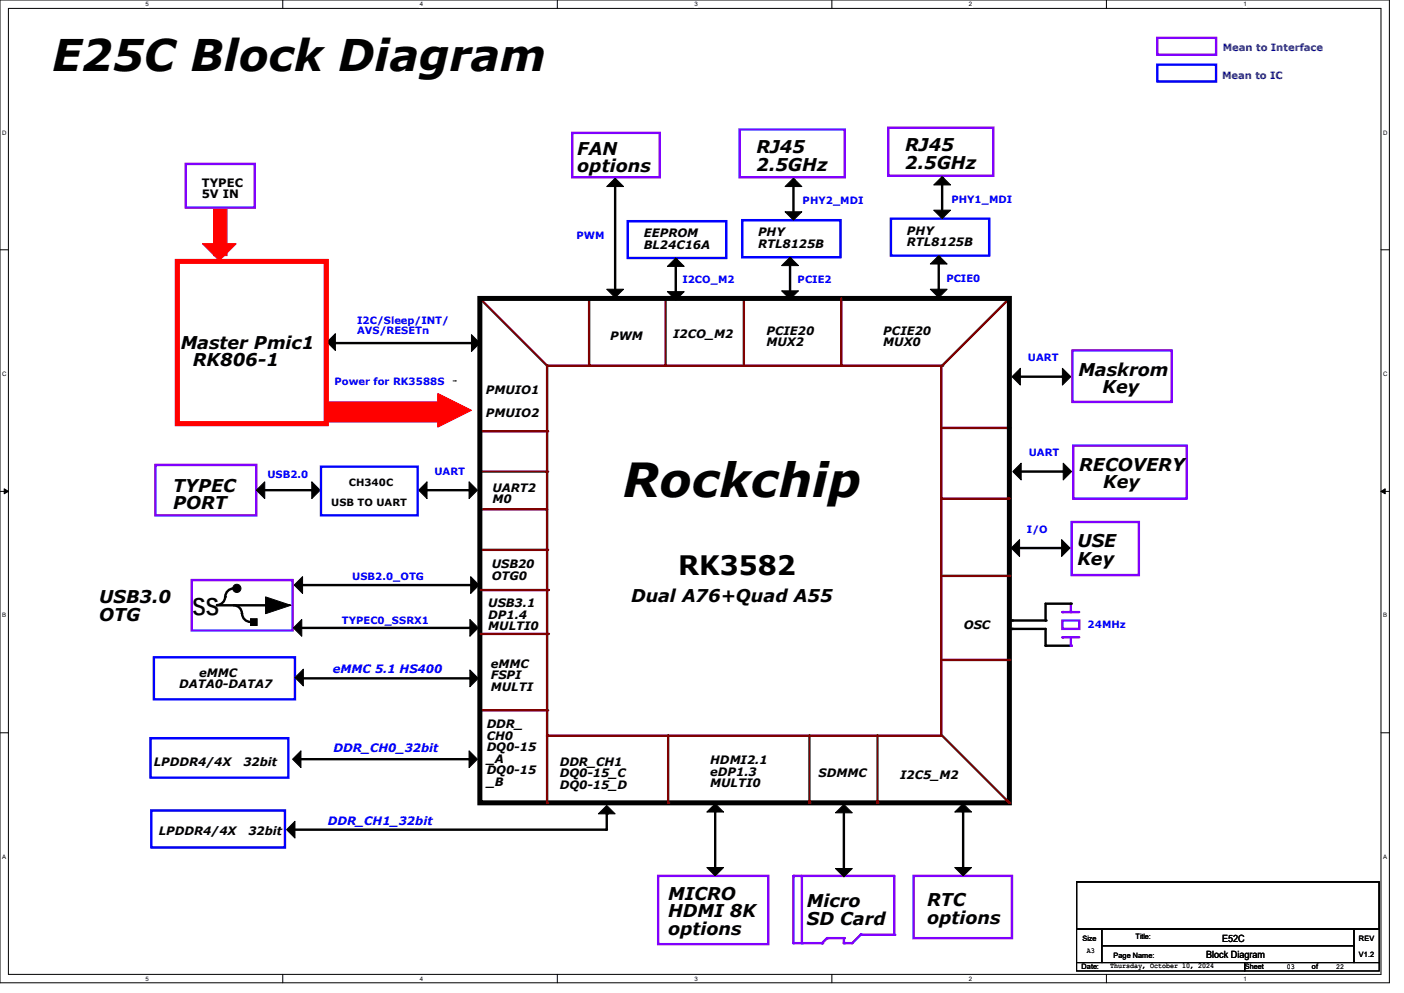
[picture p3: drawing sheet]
<svg xmlns="http://www.w3.org/2000/svg" width="297mm" height="210mm" viewBox="0 0 297 210" stroke-linecap="round" stroke-linejoin="round" font-family="sans-serif">
<path d="M0 0h293.9v207.9h-293.9zM1.8 1.8h290.3v204.3h-290.3z" fill="none" stroke="#000" stroke-width=".21"/>
<g fill="#fff">
<path d="M30.8 .2h.7v1.4h-.7z"/>
<path d="M30.8 206.2h.7v1.4h-.7z"/>
</g>
<path d="M59.8 0v1.8M59.8 206.1v1.8" fill="none" stroke="#000" stroke-width=".21"/>
<g fill="#fff">
<path d="M88.8 .2h.7v1.4h-.7z"/>
<path d="M88.8 206.2h.7v1.4h-.7z"/>
</g>
<path d="M117.9 0v1.8M117.9 206.1v1.8" fill="none" stroke="#000" stroke-width=".21"/>
<g fill="#fff">
<path d="M146.9 .2h.7v1.4h-.7z"/>
<path d="M146.9 206.2h.7v1.4h-.7z"/>
</g>
<path d="M176 0v1.8M176 206.1v1.8" fill="none" stroke="#000" stroke-width=".21"/>
<g fill="#fff">
<path d="M205 .2h.7v1.4h-.7z"/>
<path d="M205 206.2h.7v1.4h-.7z"/>
</g>
<path d="M234.1 0v1.8M234.1 206.1v1.8" fill="none" stroke="#000" stroke-width=".21"/>
<g fill="#fff">
<path d="M263.1 .2h.6v1.4h-.6z"/>
<path d="M263.1 206.2h.6v1.4h-.6z"/>
<path d="M.5 27.3h.9v1.4h-.9z"/>
<path d="M292.6 27.3h.9v1.4h-.9z"/>
<path d="M.5 78.4h.9v1.4h-.9z"/>
<path d="M292.6 78.4h.9v1.4h-.9z"/>
</g>
<path d="M0 52.8h1.8M292.1 52.8h1.8" fill="none" stroke="#000" stroke-width=".21"/>
<g fill="#fff">
<path d="M.5 129.5h.8v1.4h-.8z"/>
<path d="M292.6 129.5h.8v1.4h-.8z"/>
</g>
<path d="M0 103.9h1.8M292.1 103.9h1.8" fill="none" stroke="#000" stroke-width=".21"/>
<path d="M.9 103.4l.9 .5-.9 .5zM292.1 103.9l.9-.5v1z" fill="#000" stroke="#000" stroke-width=".21"/>
<g fill="#fff">
<path d="M.5 180.5h.8v1.4h-.8z"/>
<path d="M292.6 180.5h.8v1.4h-.8z"/>
</g>
<path d="M0 155h1.8M292.1 155h1.8" fill="none" stroke="#000" stroke-width=".21"/>
<path d="M71 70.6v3.5l-1.8-1.8z" fill-rule="evenodd" fill="#000" stroke="#000" stroke-width=".21"/>
<path d="M199.3 90.5h14.2" fill="none" stroke="#7f0000" stroke-width=".51"/>
<circle cx="213.5" cy="90.5" r=".25" fill="#7f0000"/>
<path d="M124.6 63.1v14.2" fill="none" stroke="#7f0000" stroke-width=".51"/>
<circle cx="124.6" cy="77.3" r=".25" fill="#7f0000"/>
<path d="M95.8 80.6h.6M96.4 80.6h.1" fill="none" stroke="#000" stroke-width=".21"/>
<path d="M101.5 63.1l14.2 14.2" fill="none" stroke="#7f0000" stroke-width=".51"/>
<circle cx="115.7" cy="77.3" r=".25" fill="#7f0000"/>
<path d="M101.5 116.3h14.2" fill="none" stroke="#7f0000" stroke-width=".51"/>
<circle cx="115.7" cy="116.3" r=".25" fill="#7f0000"/>
<path d="M101.5 91.2h14.2" fill="none" stroke="#7f0000" stroke-width=".51"/>
<circle cx="115.7" cy="91.2" r=".25" fill="#7f0000"/>
<path d="M101.5 99.7h14.2" fill="none" stroke="#7f0000" stroke-width=".51"/>
<circle cx="115.7" cy="99.7" r=".25" fill="#7f0000"/>
<path d="M101.3 107.7h14.3" fill="none" stroke="#7f0000" stroke-width=".51"/>
<circle cx="115.6" cy="107.7" r=".25" fill="#7f0000"/>
<path d="M157.4 63.1v14.2" fill="none" stroke="#7f0000" stroke-width=".51"/>
<circle cx="157.4" cy="77.3" r=".25" fill="#7f0000"/>
<path d="M101.5 150.2h14.2" fill="none" stroke="#7f0000" stroke-width=".51"/>
<circle cx="115.7" cy="150.2" r=".25" fill="#7f0000"/>
<path d="M213.5 63.1l-14.2 14.2" fill="none" stroke="#7f0000" stroke-width=".51"/>
<circle cx="199.3" cy="77.3" r=".25" fill="#7f0000"/>
<path d="M140.8 63.1v14.2" fill="none" stroke="#7f0000" stroke-width=".51"/>
<circle cx="140.8" cy="77.3" r=".25" fill="#7f0000"/>
<path d="M101.5 63.1h112v106.7h-112z" fill="none" stroke="#000" stroke-width="1.1"/>
<path d="M115.7 77.3h83.4v78.3h-83.4z" fill="none" stroke="#7f0000" stroke-width=".51"/>
<path d="M214.1 133h7.1v3.6h5.3" fill="none" stroke="#000" stroke-width=".51"/>
<g fill="#000">
<circle cx="214.1" cy="133" r=".25"/>
<circle cx="221.2" cy="136.6" r=".25"/>
<circle cx="226.5" cy="136.6" r=".25"/>
</g>
<path d="M224.7 131.2h3.6v1.8h-3.6zM224.7 129.5h3.6" fill="none" stroke="#7f00ff" stroke-width=".51"/>
<circle cx="224.7" cy="129.5" r=".25" fill="#7f00ff"/>
<path d="M226.5 127.7v1.8" fill="none" stroke="#7f00ff" stroke-width=".51"/>
<circle cx="226.5" cy="129.5" r=".25" fill="#7f00ff"/>
<path d="M224.7 134.8h3.6" fill="none" stroke="#7f00ff" stroke-width=".51"/>
<circle cx="224.7" cy="134.8" r=".25" fill="#7f00ff"/>
<path d="M226.5 134.8v1.8" fill="none" stroke="#7f00ff" stroke-width=".51"/>
<circle cx="226.5" cy="136.6" r=".25" fill="#7f00ff"/>
<path d="M226.5 127.7h-5.3v3.5h-7.1" fill="none" stroke="#000" stroke-width=".51"/>
<g fill="#000">
<circle cx="214.1" cy="131.2" r=".25"/>
<circle cx="221.2" cy="131.2" r=".25"/>
<circle cx="226.5" cy="127.7" r=".25"/>
</g>
<path d="M199.3 155.6l14.2 14.2" fill="none" stroke="#7f0000" stroke-width=".51"/>
<circle cx="213.5" cy="169.8" r=".25" fill="#7f0000"/>
<path d="M199.1 105.5h14.3" fill="none" stroke="#7f0000" stroke-width=".51"/>
<circle cx="213.4" cy="105.5" r=".25" fill="#7f0000"/>
<path d="M199.3 139.6h14.2" fill="none" stroke="#7f0000" stroke-width=".51"/>
<circle cx="213.5" cy="139.6" r=".25" fill="#7f0000"/>
<path d="M185.6 155.6v14.2" fill="none" stroke="#7f0000" stroke-width=".51"/>
<circle cx="185.6" cy="169.8" r=".25" fill="#7f0000"/>
<path d="M32.6 139h29.8v8.9h-29.8zM31.8 156.1h29.2v8.4h-29.2z" fill="none" stroke="#00f" stroke-width=".51"/>
<path d="M199.3 121.8h14.2" fill="none" stroke="#7f0000" stroke-width=".51"/>
<circle cx="213.5" cy="121.8" r=".25" fill="#7f0000"/>
<path d="M37.5 55.3h31.5v34.3h-31.5z" fill="none" stroke="#f00" stroke-width="1.1"/>
<g fill="#f00" stroke="#f00" stroke-width=".21">
<path d="M69.2 85h23.6v4.2h-23.6z" fill-rule="evenodd"/>
<path d="M92.6 83.2l7.1 3.6-7.1 3.5z" fill-rule="evenodd"/>
</g>
<path d="M182.1 197.7h7.1" fill="none" stroke="#7f00ff" stroke-width=".51"/>
<circle cx="182.1" cy="197.7" r=".25" fill="#7f00ff"/>
<path d="M182.1 197.7l-1.8 1.8" fill="none" stroke="#7f00ff" stroke-width=".51"/>
<circle cx="182.1" cy="197.7" r=".25" fill="#7f00ff"/>
<path d="M178.5 199.5h1.8" fill="none" stroke="#7f00ff" stroke-width=".51"/>
<circle cx="178.5" cy="199.5" r=".25" fill="#7f00ff"/>
<path d="M178.5 198.4v1.1" fill="none" stroke="#7f00ff" stroke-width=".51"/>
<circle cx="178.5" cy="198.4" r=".25" fill="#7f00ff"/>
<path d="M175 198.4h3.5" fill="none" stroke="#7f00ff" stroke-width=".51"/>
<circle cx="175" cy="198.4" r=".25" fill="#7f00ff"/>
<path d="M175 198.4l-1.1 1.1" fill="none" stroke="#7f00ff" stroke-width=".51"/>
<circle cx="173.9" cy="199.5" r=".25" fill="#7f00ff"/>
<path d="M167.9 199.5h6" fill="none" stroke="#7f00ff" stroke-width=".51"/>
<circle cx="173.9" cy="199.5" r=".25" fill="#7f00ff"/>
<path d="M167.9 185.3h21.3" fill="none" stroke="#7f00ff" stroke-width=".51"/>
<circle cx="167.9" cy="185.3" r=".25" fill="#7f00ff"/>
<path d="M169.6 185.3v14.2" fill="none" stroke="#7f00ff" stroke-width=".51"/>
<circle cx="169.6" cy="199.5" r=".25" fill="#7f00ff"/>
<path d="M189.2 185.3v12.4" fill="none" stroke="#7f00ff" stroke-width=".51"/>
<circle cx="189.2" cy="197.7" r=".25" fill="#7f00ff"/>
<path d="M167.9 185.3v14.2" fill="none" stroke="#7f00ff" stroke-width=".51"/>
<circle cx="167.9" cy="199.5" r=".25" fill="#7f00ff"/>
<path d="M178.5 170.9v14" fill="none" stroke="#000" stroke-width=".51"/>
<circle cx="178.5" cy="170.9" r=".25" fill="#000"/>
<path d="M178.5 170.1l1.8 1.8h-3.6z" fill-rule="evenodd" fill="#000" stroke="#000" stroke-width=".21"/>
<g fill="#f00" stroke="#f00" stroke-width=".21">
<path d="M45.2 43.9h2.8v10.2h-2.8z" fill-rule="evenodd"/>
<path d="M42.8 51.6h7.2l-3.6 3.5z" fill-rule="evenodd"/>
</g>
<path d="M171.2 155.6v14.2" fill="none" stroke="#7f0000" stroke-width=".51"/>
<circle cx="171.2" cy="169.8" r=".25" fill="#7f0000"/>
<path d="M244.8 8h12.5v3.6h-12.5z" fill="none" stroke="#7f00ff" stroke-width=".51"/>
<path d="M244.8 13.7h12.5v3.5h-12.5z" fill="none" stroke="#00f" stroke-width=".51"/>
<path d="M141.4 155.6v14.2" fill="none" stroke="#7f0000" stroke-width=".51"/>
<circle cx="141.4" cy="169.8" r=".25" fill="#7f0000"/>
<path d="M32 171.4h28.3v7.8h-28.3z" fill="none" stroke="#00f" stroke-width=".51"/>
<path d="M178 63.1v14.2" fill="none" stroke="#7f0000" stroke-width=".51"/>
<circle cx="178" cy="77.3" r=".25" fill="#7f0000"/>
<path d="M101.7 124.8h14.2" fill="none" stroke="#7f0000" stroke-width=".51"/>
<circle cx="115.9" cy="124.8" r=".25" fill="#7f0000"/>
<path d="M198.6 54.4v6.8M55.7 103.7h10.3M88.9 103.7h10.3M45.9 128h11.9M49.4 128a1.76 1.76 0 0 1 1.8 1.8M49.4 124.5h.1a1.76 1.76 0 0 0-1.8 1.7h-.1a1.76 1.76 0 0 1-1.7 1.8M51.2 129.8a1.76 1.76 0 0 0 1.8 1.7M63.8 132.8h35.6M64 123.7h35.6" fill="none" stroke="#000" stroke-width=".51"/>
<g fill="#000">
<circle cx="198.6" cy="54.4" r=".25"/>
<circle cx="66" cy="103.7" r=".25"/>
<circle cx="99.2" cy="103.7" r=".25"/>
<circle cx="57.8" cy="128" r=".25"/>
<circle cx="99.4" cy="132.8" r=".25"/>
<circle cx="99.6" cy="123.7" r=".25"/>
</g>
<g fill="#000" stroke="#000" stroke-width=".21">
<path d="M196.8 55.8l1.8-1.7 1.8 1.7z" fill-rule="evenodd"/>
<path d="M196.8 61.2h3.6l-1.8 1.7z" fill-rule="evenodd"/>
<path d="M56 101.9v3.6l-1.8-1.8z" fill-rule="evenodd"/>
<path d="M66 101.9l1.7 1.8-1.7 1.8z" fill-rule="evenodd"/>
<path d="M88.6 103.7l1.7-1.8v3.6z" fill-rule="evenodd"/>
<path d="M99.2 101.9l1.8 1.8-1.8 1.8z" fill-rule="evenodd"/>
<path d="M53 130.9h1.4v1.4h-1.4z" fill-rule="evenodd"/>
<path d="M56.2 126.2l5.3 1.8h-1.8h1.8l-5.3 1.8z" fill-rule="evenodd"/>
<path d="M62.1 132.8l1.7-1.8v3.6z" fill-rule="evenodd"/>
<path d="M62.2 123.7l1.8-1.7v3.5z" fill-rule="evenodd"/>
<path d="M99.4 131l1.8 1.8-1.8 1.8z" fill-rule="evenodd"/>
<path d="M99.6 122l1.7 1.7-1.7 1.8z" fill-rule="evenodd"/>
<path d="M99.4 141.7l1.8 1.8-1.8 1.7z" fill-rule="evenodd"/>
<path d="M128.4 170.3l1.7 1.8h-3.5z" fill-rule="evenodd"/>
<path d="M176.7 183.7h3.6l-1.8 1.8z" fill-rule="evenodd"/>
<circle cx="50.1" cy="124.4" r=".87"/>
</g>
<path d="M39.3 34.7h14.6v9.2h-14.6zM187.9 27h22.2v10.2h-22.2zM32.9 98.3h21.3v10.7h-21.3zM40.6 122.7h21.3v10.7h-21.3z" fill="none" stroke="#7f00ff" stroke-width=".51"/>
<path d="M188.5 46.2h20.8v7.9h-20.8z" fill="none" stroke="#00f" stroke-width=".51"/>
<path d="M115.7 155.6v14.2" fill="none" stroke="#7f0000" stroke-width=".51"/>
<circle cx="115.7" cy="169.8" r=".25" fill="#7f0000"/>
<path d="M62.4 175.5h65.8M63.7 160.6h35.5M128.4 172.1v3.4" fill="none" stroke="#000" stroke-width=".51"/>
<g fill="#000">
<circle cx="99.2" cy="160.6" r=".25"/>
<circle cx="128.2" cy="175.5" r=".25"/>
<circle cx="128.4" cy="172.1" r=".25"/>
</g>
<g fill="#000" stroke="#000" stroke-width=".21">
<path d="M62.4 173.7v3.5l-1.8-1.7z" fill-rule="evenodd"/>
<path d="M61.9 160.6l1.8-1.8v3.5z" fill-rule="evenodd"/>
<path d="M99.2 158.8l1.8 1.8-1.8 1.7z" fill-rule="evenodd"/>
</g>
<path d="M101.7 134.1h14.2" fill="none" stroke="#7f0000" stroke-width=".51"/>
<circle cx="115.9" cy="134.1" r=".25" fill="#7f0000"/>
<path d="M130.1 38.4v24.4M167.9 38.1v6.7M199.3 37.7v6.7M143 54.9v6.8M167.1 54.8v6.7M70.8 72.6h28.9M214.4 79.7h10.3M214.6 99.7h10.3M214.2 115.9h10.4M63.8 143.5h35.6M151.3 170.7v14M203.8 170.7v14" fill="none" stroke="#000" stroke-width=".51"/>
<g fill="#000">
<circle cx="130.1" cy="38.4" r=".25"/>
<circle cx="167.9" cy="38.1" r=".25"/>
<circle cx="199.3" cy="37.7" r=".25"/>
<circle cx="143" cy="54.9" r=".25"/>
<circle cx="167.1" cy="54.8" r=".25"/>
<circle cx="99.7" cy="72.6" r=".25"/>
<circle cx="224.7" cy="79.7" r=".25"/>
<circle cx="224.9" cy="99.7" r=".25"/>
<circle cx="224.6" cy="115.9" r=".25"/>
<circle cx="99.4" cy="143.5" r=".25"/>
<circle cx="151.3" cy="170.7" r=".25"/>
<circle cx="203.8" cy="170.7" r=".25"/>
</g>
<g fill="#000" stroke="#000" stroke-width=".21">
<path d="M130.1 37.7l1.8 1.8h-3.5z" fill-rule="evenodd"/>
<path d="M167.9 37.7l1.7 1.8h-3.5z" fill-rule="evenodd"/>
<path d="M199.3 37.3l1.8 1.8h-3.6z" fill-rule="evenodd"/>
<path d="M143 54.6l1.7 1.7h-3.5z" fill-rule="evenodd"/>
<path d="M167.1 54.4l1.8 1.8h-3.5z" fill-rule="evenodd"/>
<path d="M166.1 44.8h3.5l-1.7 1.8z" fill-rule="evenodd"/>
<path d="M197.5 44.4h3.6l-1.8 1.8z" fill-rule="evenodd"/>
<path d="M99.7 70.8l1.8 1.8-1.8 1.7z" fill-rule="evenodd"/>
<path d="M128.4 61.2h3.5l-1.8 1.7z" fill-rule="evenodd"/>
<path d="M141.2 61.7h3.5l-1.7 1.8z" fill-rule="evenodd"/>
<path d="M165.4 61.5h3.5l-1.8 1.8z" fill-rule="evenodd"/>
<path d="M214.1 79.7l1.8-1.8v3.5z" fill-rule="evenodd"/>
<path d="M224.7 77.9l1.8 1.8-1.8 1.7z" fill-rule="evenodd"/>
<path d="M214.2 99.7l1.8-1.7v3.5z" fill-rule="evenodd"/>
<path d="M224.9 98l1.8 1.7-1.8 1.8z" fill-rule="evenodd"/>
<path d="M213.9 115.9l1.8-1.8v3.6z" fill-rule="evenodd"/>
<path d="M224.6 114.1l1.8 1.8-1.8 1.8z" fill-rule="evenodd"/>
<path d="M64.2 141.5v3.6l-1.8-1.8z" fill-rule="evenodd"/>
<path d="M149.5 171.7l1.8-1.7 1.8 1.7z" fill-rule="evenodd"/>
<path d="M203.8 170l1.7 1.7h-3.5z" fill-rule="evenodd"/>
<path d="M149.5 183.5h3.6l-1.8 1.8z" fill-rule="evenodd"/>
<path d="M202 183.5h3.5l-1.7 1.8z" fill-rule="evenodd"/>
</g>
<path d="M121.1 28.1h18.5v9.4h-18.5zM156.5 27.4h22.2v10.1h-22.2zM226.9 74.1h21v10.9h-21zM227 94.2h24v11.3h-24zM226.7 110.4h14.2v11.2h-14.2zM139.2 185.3h23.3v14.4h-23.3zM193.3 185.3h20.8v13.1h-20.8z" fill="none" stroke="#7f00ff" stroke-width=".51"/>
<path d="M132.8 46.8h20.8v7.8h-20.8zM157 46.6h20.8v7.8h-20.8zM67.9 98.7h20.4v10.3h-20.4z" fill="none" stroke="#00f" stroke-width=".51"/>
<path d="M227.8 186.5h64v10h-64zM227.8 196.5h5.3v7.1h-5.3zM233.1 196.5h53.3v3.5h-53.3zM286.4 196.5h5.4v7.1h-5.4zM227.8 203.6h35.5v1.8h-35.5zM233.1 200h53.3v3.6h-53.3zM263.3 203.6h28.5v1.8h-28.5z" fill="none" stroke="#000" stroke-width=".21"/>
<text font-size="9.9" x="131.7" y="105.1">Rockchip</text>
<text font-size="9.2" x="11" y="14.9">E25C Block Diagram</text>
<text font-size="5.7" x="143.5" y="121.6">RK3582</text>
<text font-size="5.1" x="40.7" y="129.8">SS</text>
<g font-size="3.7">
<text x="122.1" y="32.7">FAN</text>
<text x="160" y="32.3">RJ45</text>
<text x="191.5" y="32">RJ45</text>
<text x="191.5" y="35.7">2.5GHz</text>
<text x="122.1" y="36.4">options</text>
<text x="160" y="36.1">2.5GHz</text>
<text x="38.2" y="73.8">Master Pmic1</text>
<text x="40.8" y="77.5">RK806-1</text>
<text x="228.1" y="79.5">Maskrom</text>
<text x="233.2" y="83.2">Key</text>
<text x="228.3" y="99.6">RECOVERY</text>
<text x="36.6" y="104">TYPEC</text>
<text x="36.6" y="107.7">PORT</text>
<text x="233.4" y="103.3">Key</text>
<text x="227.9" y="115.7">USE</text>
<text x="227.9" y="119.5">Key</text>
<text x="21" y="127.6">USB3.0</text>
<text x="21" y="131.4">OTG</text>
<text x="133.5" y="127.3">Dual A76+Quad A55</text>
<text x="141.4" y="190.2">MICRO</text>
<text x="170.7" y="191.9">Micro</text>
<text x="196.1" y="191.6">RTC</text>
<text x="141.4" y="194">HDMI 8K</text>
<text x="141.4" y="197.7">options</text>
<text x="170.7" y="195.6">SD Card</text>
<text x="196.1" y="195.4">options</text>
</g>
<g font-size="2.5">
<text x="42.7" y="39.5">TYPEC</text>
<text x="42.7" y="42">5V IN</text>
<text x="136.2" y="50.2">EEPROM</text>
<text x="136.2" y="52.6">BL24C16A</text>
<text x="160.4" y="50">PHY</text>
<text x="160.4" y="52.4">RTL8125B</text>
<text x="191.9" y="49.6">PHY</text>
<text x="191.9" y="52.1">RTL8125B</text>
<text x="129.1" y="71.8">PWM</text>
<text x="142.4" y="71.5">I2CO_M2</text>
<text x="162.1" y="70.8">PCIE20</text>
<text x="186.9" y="70.8">PCIE20</text>
<text x="162.1" y="73.2">MUX2</text>
<text x="186.9" y="73.2">MUX0</text>
<text x="102.8" y="83.2">PMUIO1</text>
<text x="102.8" y="88.1">PMUIO2</text>
<text x="104.2" y="104">UART2</text>
<text x="104.2" y="106.5">M0</text>
<text x="104" y="120.2">USB20</text>
<text x="104" y="122.6">OTG0</text>
<text x="103.3" y="128.4">USB3.1</text>
<text x="103.3" y="130.9">DP1.4</text>
<text x="103.3" y="133.3">MULTI0</text>
<text x="203.9" y="133">OSC</text>
<text x="42.1" y="143.1">eMMC</text>
<text x="103.8" y="141.2">eMMC</text>
<text x="103.8" y="143.6">FSPI</text>
<text x="37.9" y="145.6">DATA0-DATA7</text>
<text x="103.8" y="146.1">MULTI</text>
<text x="103" y="154">DDR_</text>
<text x="32.6" y="162">LPDDR4/4X</text>
<text x="51.5" y="162">32bit</text>
<text x="103" y="156.4">CH0</text>
<text x="103" y="158.9">DQ0-15</text>
<text x="103" y="161.3">_A</text>
<text x="118.4" y="162">DDR_CH1</text>
<text x="150.2" y="161.6">HDMI2.1</text>
<text x="103" y="163.8">DQ0-15</text>
<text x="103" y="166.2">_B</text>
<text x="118.4" y="164.4">DQ0-15_C</text>
<text x="118.4" y="166.9">DQ0-15_D</text>
<text x="150.2" y="164.1">eDP1.3</text>
<text x="150.2" y="166.5">MULTI0</text>
<text x="173.2" y="164.3">SDMMC</text>
<text x="190.4" y="164.8">I2C5_M2</text>
<text x="33.6" y="176.6">LPDDR4/4X</text>
<text x="52.5" y="176.6">32bit</text>
</g>
<g font-size="2.5" fill="#00f">
<text x="70.4" y="142.4">eMMC 5.1 HS400</text>
<text x="70.6" y="159">DDR_CH0_32bit</text>
<text x="69.3" y="174.4">DDR_CH1_32bit</text>
</g>
<g font-size="2.1" fill="#003f7f">
<text x="258.7" y="10.8">Mean to Interface</text>
<text x="258.5" y="16.7">Mean to IC</text>
</g>
<g font-size="2.1" fill="#00f">
<text x="169.8" y="43.2">PHY2_MDI</text>
<text x="201.3" y="42.8">PHY1_MDI</text>
<text x="122" y="50.5">PWM</text>
<text x="144.4" y="59.9">I2CO_M2</text>
<text x="168.7" y="59.9">PCIE2</text>
<text x="200.2" y="59.6">PCIE0</text>
<text x="75.6" y="68.5">I2C/Sleep/INT/</text>
<text x="75.6" y="70.6">AVS/RESETn</text>
<text x="217.5" y="76.5">UART</text>
<text x="70.8" y="81.4">Power for RK3588S</text>
<text x="56.6" y="101.1">USB2.0</text>
<text x="91.9" y="100.5">UART</text>
<text x="217.6" y="96.5">UART</text>
<text x="217.3" y="112.7">I/O</text>
<text x="74.5" y="122.7">USB2.0_OTG</text>
<text x="72.3" y="131.9">TYPEC0_SSRX1</text>
<text x="230.1" y="132.8">24MHz</text>
</g>
<g font-size="2.1">
<text x="70.1" y="107">USB TO UART</text>
<text x="73.8" y="102.7">CH340C</text>
<text x="255.1" y="202.7">Block Diagram</text>
<text x="258.5" y="199.1">E52C</text>
</g>
<g font-size="1.6">
<text x="229" y="199">Size</text>
<text x="229.9" y="201.6">A3</text>
<text x="235.6" y="202.5">Page Name:</text>
<text x="240.2" y="198.6">Title:</text>
<text x="287.5" y="202.3">V1.2</text>
<text x="287.5" y="199">REV</text>
<text x="228.8" y="205">Date:</text>
<text x="234.9" y="204.8">Thursday, October 10, 2024</text>
<text x="263.3" y="205">Sheet</text>
<text x="272.2" y="205">03</text>
<text x="277.5" y="205">of</text>
<text x="282.7" y="205">22</text>
</g>
<g font-size="1.3">
<text x="30.8" y="1.3">5</text>
<text x="88.8" y="1.3">4</text>
<text x="146.9" y="1.3">3</text>
<text x="205" y="1.3">2</text>
<text x="263.1" y="1.3">1</text>
<text x=".5" y="28.4">D</text>
<text x="292.6" y="28.4">D</text>
<text x=".5" y="79.5">C</text>
<text x="292.6" y="79.5">C</text>
<text x=".5" y="130.6">B</text>
<text x="292.6" y="130.6">B</text>
<text x=".5" y="181.7">A</text>
<text x="292.6" y="181.7">A</text>
<text x="30.8" y="207.4">5</text>
<text x="88.8" y="207.4">4</text>
<text x="146.9" y="207.4">3</text>
<text x="205" y="207.4">2</text>
<text x="263.1" y="207.4">1</text>
</g>
</svg>
